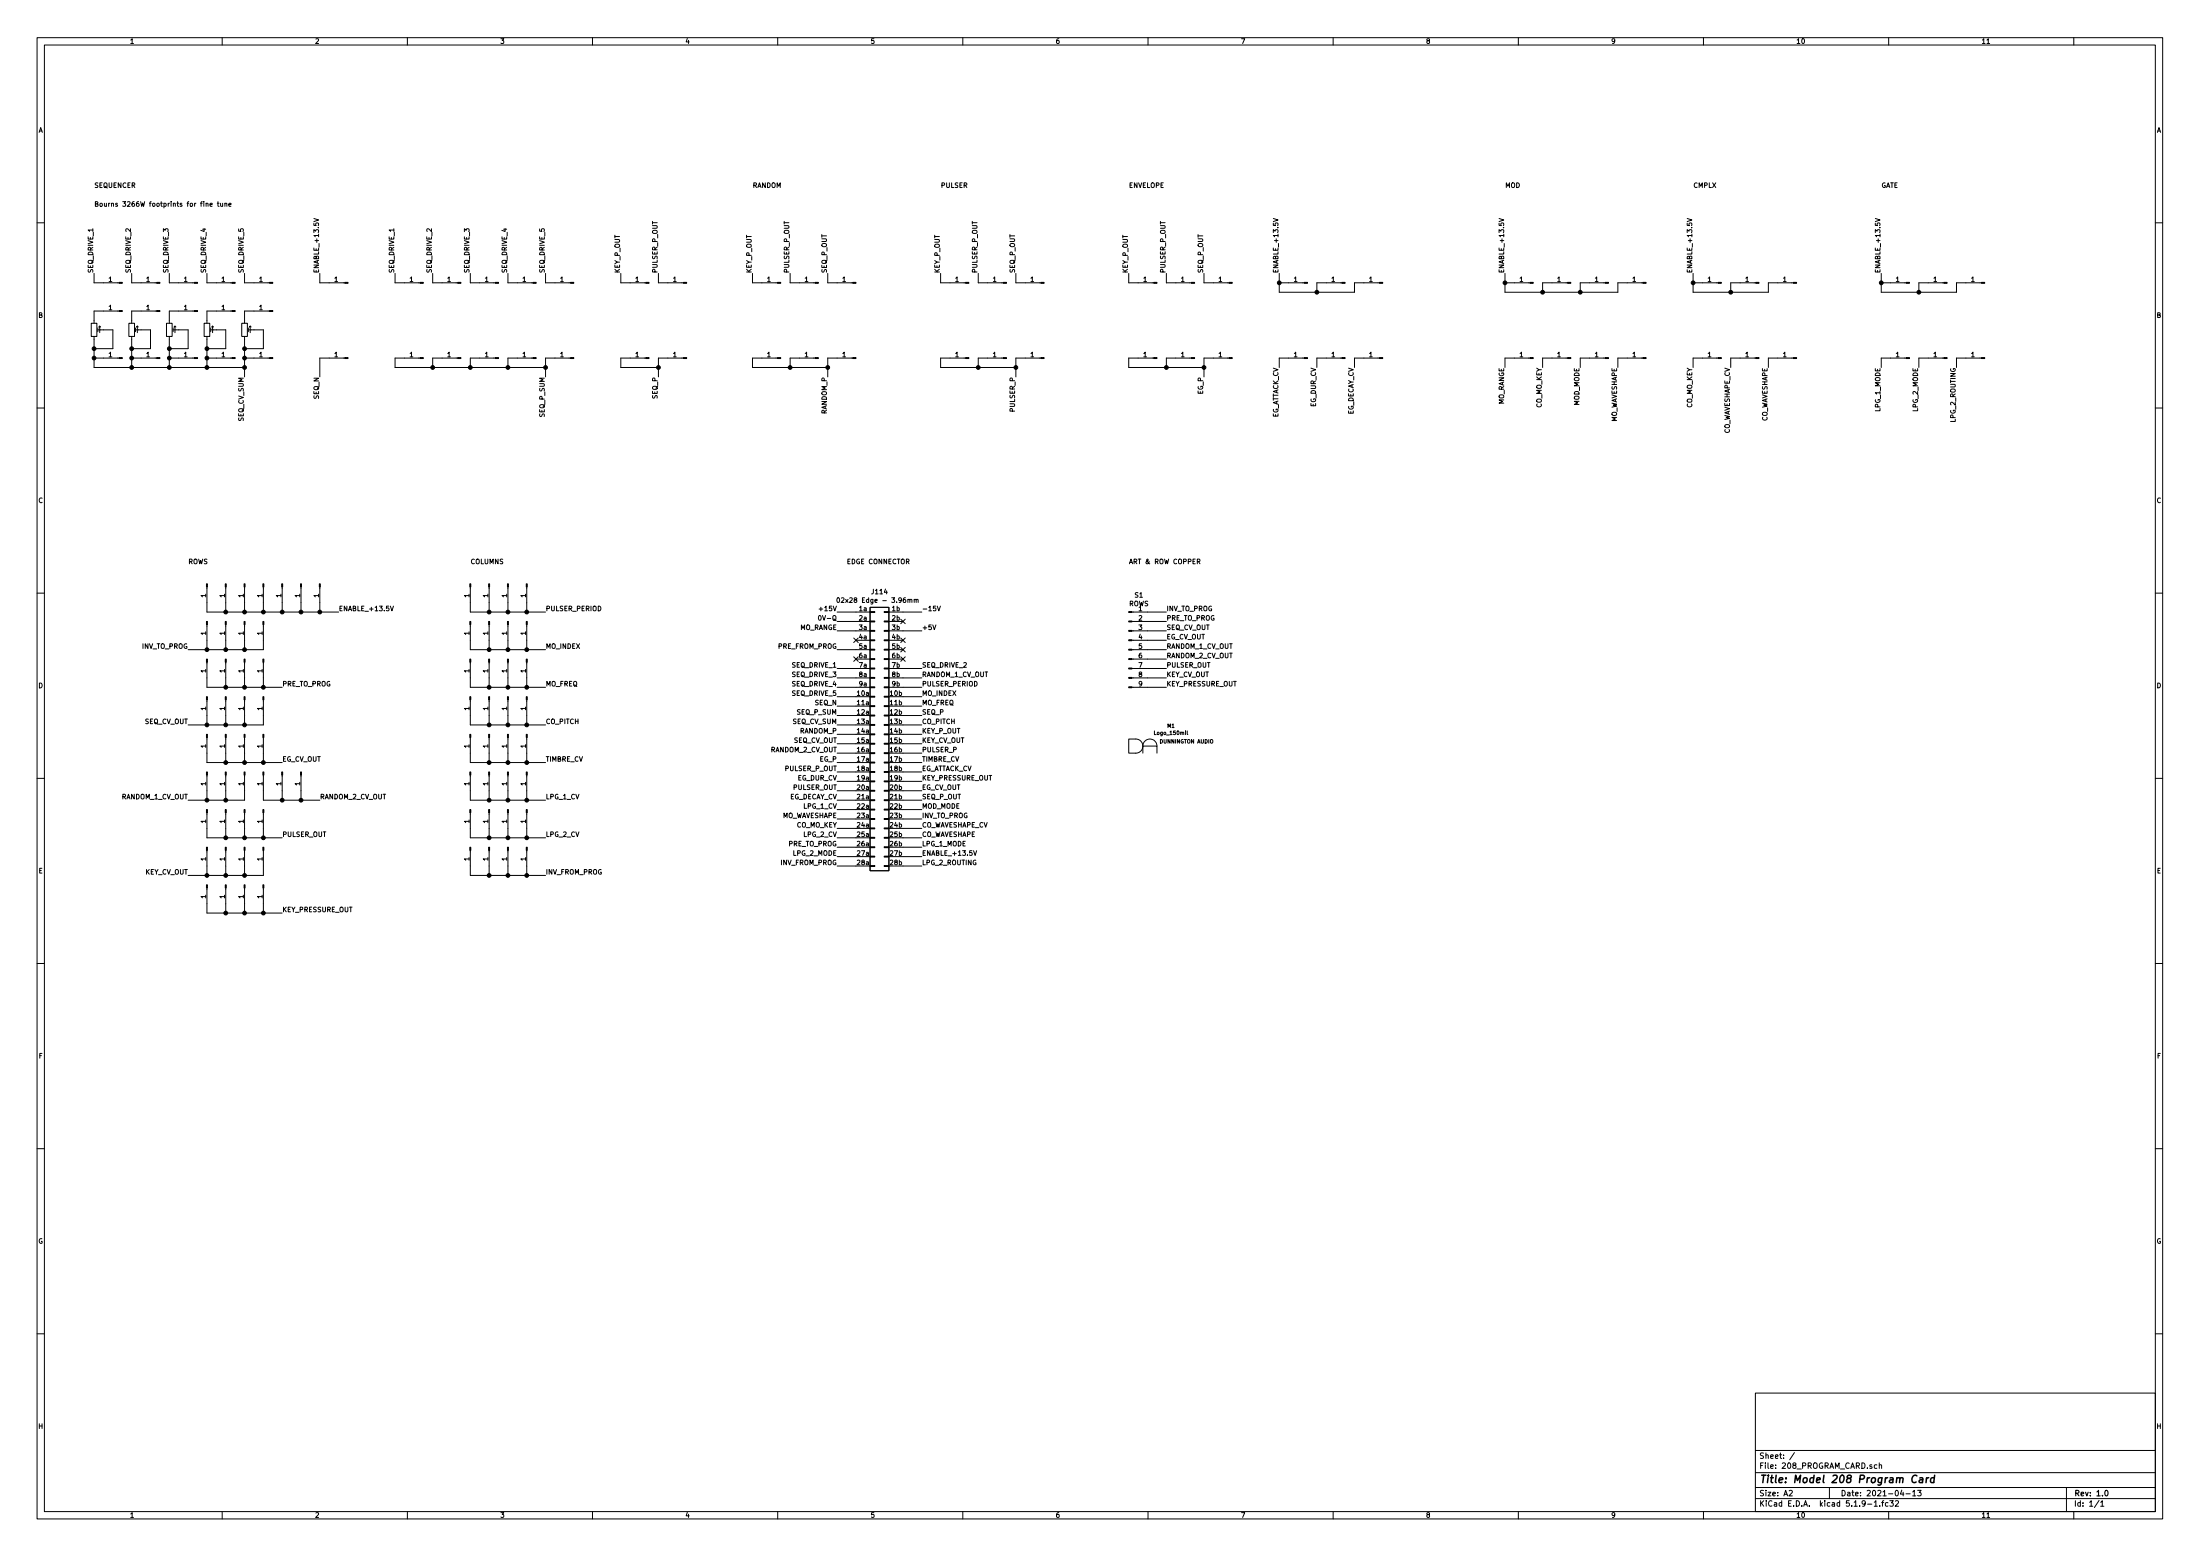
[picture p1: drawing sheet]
<svg xmlns="http://www.w3.org/2000/svg" width="594mm" height="420mm" viewBox="0 0 594 420" stroke-linecap="round" stroke-linejoin="round" font-family="sans-serif">
<g fill="none" stroke="#000" stroke-width=".27">
<path d="M10 10.2h574v400h-574zM12 12.2h570v396h-570zM60 10.2v2M110 10.2v2M160 10.2v2M210 10.2v2M260 10.2v2M310 10.2v2M360 10.2v2M410 10.2v2M460 10.2v2M510 10.2v2"/>
<path d="M536.5 11.8h.8M560 10.2v2M55.7 55l.4-.1 .1 .8M55.7 54.9v.8M56.7 55.3l.6-.1v-.3l-.6 .2 .1 .6h.5M58.7 54.9h.5M58.9 54.4v1.1l.3 .2M59.6 54.9v.8l.5-.1M60.1 54.9v.8M60.7 55l.5-.1 .1 .8M60.7 54.9v.8M61.8 55.3l.6-.1v-.3l-.6 .2 .1 .6h.5"/>
<path d="M84.8 59l1.2 .4-1.2 .4M343.8 59l1.3 .4-1.3 .4M404.8 59l1.3 .4-1.3 .4M455.6 59l1.3 .4-1.3 .4M506.4 59l1.3 .4-1.3 .4M10 60.2h2M25.4 73.8v2.6h6.8M35.6 73.8v2.6h6.7M45.7 73.8v2.6h6.8M55.9 73.8v2.6h6.7M66 73.8v2.6h6.8M86.4 73.8v2.6h6.7"/>
<path d="M106.7 73.8v2.6h6.7M116.8 73.8v2.6h6.8M127 73.8v2.6h6.8M137.2 73.8v2.6h6.7M147.3 73.8v2.6h6.8M167.6 73.8v2.6h6.8M177.8 73.8v2.6h6.8M203.2 73.8v2.6h6.8M213.4 73.8v2.6h6.7M223.5 73.8v2.6h6.8M254 73.8v2.6h6.8M264.2 73.8v2.6h6.7"/>
<path d="M274.3 73.8v2.6h6.8M304.8 73.8v2.6h6.8M315 73.8v2.6h6.7M325.1 73.8v2.6h6.8M345.4 76.4h6.8M345.4 73.8v5.1h20.4v-2.5h6.7M362.4 76.4h-6.8v2.5M406.4 76.4h6.8M406.4 73.8v5.1h30.5v-2.5h6.7M423.3 76.4h-6.7v2.5M433.5 76.4h-6.8v2.5M457.2 76.4h6.8"/>
<path d="M457.2 73.8v5.1h20.3v-2.5h6.8M474.1 76.4h-6.7v2.5M508 76.4h6.8M508 73.8v5.1h20.3v-2.5h6.8M524.9 76.4h-6.7v2.5M582 60.2h2M24.6 87.3h1.6v3.5h-1.6zM25.4 96.7h6.8M25.4 90.8v8.4h40.6M26.4 89.1h4.1v5h-5.1M26.4 88.6v1M26.7 88.3l.2-.2v1.7"/>
<path d="M26.9 88.1l.3 .2M32.2 84h-6.8v3.3M34.8 87.3h1.5v3.5h-1.5zM35.6 96.7h6.7M35.6 90.8v8.4M36.6 89.1h4v5h-5M36.6 88.6v1M36.8 88.3l.3-.2v1.7M37.1 88.1l.2 .2M42.3 84h-6.7v3.3M45 87.3h1.5v3.5h-1.5zM45.7 96.7h6.8"/>
<path d="M45.7 90.8v8.4M46.7 89.1h4.1v5h-5.1M46.7 88.6v1M47 88.3l.2-.2v1.7M47.2 88.1l.3 .2M52.5 84h-6.8v3.3M55.1 87.3h1.5v3.5h-1.5zM55.9 96.7h6.7M55.9 90.8v8.4M56.9 89.1h4.1v5h-5.1M56.9 88.6v1M57.1 88.3l.3-.2v1.7"/>
<path d="M57.4 88.1l.3 .2M62.6 84h-6.7v3.3M65.3 87.3h1.5v3.5h-1.5zM66 96.7h6.8M66 90.8v11M67.1 89.1h4v5h-5.1M67.1 88.6v1M67.3 88.3l.3-.2v1.7M67.6 88.1l.2 .2M72.8 84h-6.8v3.3M93.1 96.7h-6.7v5.1M113.4 96.7h-6.7v2.5h40.6"/>
<path d="M123.6 96.7h-6.8v2.5M133.8 96.7h-6.8v2.5M143.9 96.7h-6.7v2.5M154.1 96.7h-6.8v5.1M174.4 96.7h-6.8v2.5h10.2M184.6 96.7h-6.8v5.1M210 96.7h-6.8v2.5h20.3M220.1 96.7h-6.7v2.5M230.3 96.7h-6.8v5.1M260.8 96.7h-6.8v2.5h20.3M270.9 96.7h-6.7v2.5M281.1 96.7h-6.8v5.1"/>
<path d="M311.6 96.7h-6.8v2.5h20.3M321.7 96.7h-6.7v2.5M331.9 96.7h-6.8v5.1M352.2 96.7h-6.8v2.5M362.4 96.7h-6.8v2.5M372.5 96.7h-6.7v2.5M413.2 96.7h-6.8v2.5M423.3 96.7h-6.7v2.5M433.5 96.7h-6.8v2.5M443.6 96.7h-6.7v2.5M464 96.7h-6.8v2.5M474.1 96.7h-6.7v2.5"/>
<path d="M484.3 96.7h-6.8v2.5M514.8 96.7h-6.8v2.5M524.9 96.7h-6.7v2.5M535.1 96.7h-6.8v2.5M10 110.2h2M582 110.2h2M55.9 158.5v6.8h35.5M61 158.5v6.8M66 158.5v6.8M71.1 158.5v6.8M76.2 158.5v6.8M81.3 158.5v6.8"/>
<path d="M86.4 158.5v6.8M127 158.5v6.8h20.3M132.1 158.5v6.8M137.2 158.5v6.8M142.2 158.5v6.8M323.3 151.6h.6l.1-.5-.7-.1v1.2M323.6 151.6l.4 .6M10 160.2h2M55.9 168.7v6.7M55.9 178.8v6.8h20.3M61 168.7v6.7M61 178.8v6.8"/>
<path d="M66 168.7v6.7M66 178.8v6.8M71.1 168.7v6.7h-20.3M71.1 178.8v6.8M105.4 163.7l.4 1.2 .4-1.2M127 168.7v6.7h20.3M127 178.8v6.8h20.3M132.1 168.7v6.7M132.1 178.8v6.8M137.2 168.7v6.7M137.2 178.8v6.8M142.2 168.7v6.7"/>
<path d="M142.2 178.8v6.8M221.1 166.3l.2-.1a.62 .62 0 0 1 .5 .7 .62 .62 0 0 1-.6 .5l-.2-.4zM221.2 164.5h1M226.1 165.3h8.8M226.1 167.8h8.8M226.1 170.3h8.8M226.1 175.4h8.8M226.1 161.5l.2-.1a.62 .62 0 0 1 .4 .7 .62 .62 0 0 1-.5 .5l-.2-.4zM227.2 161.5l.5-.1 .2 .4-.8 .9h.8M230.5 177.4l1.2 1.2M230.5 172.3l1.2 1.2M231.1 172.9h3.8"/>
<path d="M231.1 178h3.8M231.7 177.4l-1.2 1.2M231.7 172.3l-1.2 1.2M234.9 164h5.1v71.1h-5.1zM234.9 172.8h1.3v.2h-1.3zM234.9 170.2h1.3v.3h-1.3zM234.9 167.7h1.3v.2h-1.3zM234.9 165.1h1.3v.3h-1.3zM234.9 177.8h1.3v.3h-1.3zM234.9 175.3h1.3v.3h-1.3zM238.8 172.8h1.2v.2h-1.2zM238.8 170.2h1.2v.3h-1.2z"/>
<path d="M238.8 167.7h1.2v.2h-1.2zM238.8 165.1h1.2v.3h-1.2zM238.8 177.8h1.2v.3h-1.2zM238.8 175.3h1.2v.3h-1.2zM240 165.3h8.9M240 167.8h3.8M240 170.3h8.9M240 172.9h3.8M240 175.4h3.8M240 178h3.8M243.2 177.4l1.2 1.2M243.2 174.8l1.2 1.2"/>
<path d="M243.2 172.3l1.2 1.2M243.2 167.2l1.2 1.2M244.4 177.4l-1.2 1.2M244.4 174.8l-1.2 1.2M244.4 172.3l-1.2 1.2M244.4 167.2l-1.2 1.2M245.7 162l.5-.1 .1 .8M246.9 162l.4-.1 .1 .8M246.9 161.8v.9M247.4 162l.5-.1v.8M251.9 168.7l.4 1.3 .4-1.3M253.1 163.7l.4 1.2 .4-1.2"/>
<path d="M305.7 165.3h9.3M305.7 167.8h9.3M305.7 170.3h9.3M305.7 172.9h9.3M305.7 175.4h9.3M305.7 178h9.3M582 160.2h2M55.9 189v6.7M55.9 199.2v6.7h20.3M61 189v6.7M61 199.2v6.7M66 189v6.7"/>
<path d="M66 199.2v6.7M71.1 189v6.7h-20.3M71.1 199.2v6.7M127 189v6.7h20.3M127 199.2v6.7h20.3M132.1 189v6.7M132.1 199.2v6.7M137.2 189v6.7M137.2 199.2v6.7M142.2 189v6.7M142.2 199.2v6.7M226.1 188.1h8.8"/>
<path d="M226.1 190.7h8.8M226.1 193.2h8.8M226.1 195.7h8.8M226.1 198.3h8.8M226.1 180.5h8.8M226.1 183h8.8M226.1 185.6h8.8M234.9 195.6h1.3v.3h-1.3zM234.9 193.1h1.3v.2h-1.3zM234.9 190.5h1.3v.3h-1.3zM234.9 188h1.3v.3h-1.3zM234.9 198.2h1.3v.2h-1.3z"/>
<path d="M234.9 185.5h1.3v.2h-1.3zM234.9 182.9h1.3v.3h-1.3zM234.9 180.4h1.3v.2h-1.3zM238.8 195.6h1.2v.3h-1.2zM238.8 193.1h1.2v.2h-1.2zM238.8 190.5h1.2v.3h-1.2zM238.8 188h1.2v.3h-1.2zM238.8 198.2h1.2v.2h-1.2zM238.8 185.5h1.2v.2h-1.2zM238.8 182.9h1.2v.3h-1.2zM238.8 180.4h1.2v.2h-1.2zM240 188.1h8.9"/>
<path d="M240 190.7h8.9M240 193.2h8.9M240 195.7h8.9M240 198.3h8.9M240 180.5h8.9M240 183h8.9M240 185.6h8.9M304.8 199.6h1.9a1.9 1.9 0 0 1 1.9 1.9 1.9 1.9 0 0 1-1.9 1.9h-1.9zM305.7 180.5h9.3M305.7 183h9.3M305.7 185.6h9.3M320.6 197.4l.2 1"/>
<path d="M10 210.2h2M55.9 209.3v6.8M55.9 219.5v6.7h20.3M61 209.3v6.8M61 219.5v6.7M66 209.3v6.8h-15.2M66 219.5v6.7M71.1 209.3v6.8h15.3M71.1 219.5v6.7M76.2 209.3v6.8M81.3 209.3v6.8M127 209.3v6.8h20.3"/>
<path d="M127 219.5v6.7h20.3M132.1 209.3v6.8M132.1 219.5v6.7M137.2 209.3v6.8M137.2 219.5v6.7M142.2 209.3v6.8M142.2 219.5v6.7M226.1 200.8h8.8M226.1 203.4h8.8M226.1 205.9h8.8M226.1 208.4h8.8M226.1 211h8.8"/>
<path d="M226.1 213.5h8.8M226.1 216.1h8.8M226.1 218.6h8.8M234.9 203.2h1.3v.3h-1.3zM234.9 205.8h1.3v.2h-1.3zM234.9 208.3h1.3v.3h-1.3zM234.9 210.9h1.3v.2h-1.3zM234.9 213.4h1.3v.3h-1.3zM234.9 215.9h1.3v.3h-1.3zM234.9 218.5h1.3v.2h-1.3zM234.9 200.7h1.3v.3h-1.3zM238.8 203.2h1.2v.3h-1.2z"/>
<path d="M238.8 205.8h1.2v.2h-1.2zM238.8 208.3h1.2v.3h-1.2zM238.8 210.9h1.2v.2h-1.2zM238.8 213.4h1.2v.3h-1.2zM238.8 215.9h1.2v.3h-1.2zM238.8 218.5h1.2v.2h-1.2zM238.8 200.7h1.2v.3h-1.2zM240 200.8h8.9M240 203.4h8.9M240 205.9h8.9M240 208.4h8.9M240 211h8.9"/>
<path d="M240 213.5h8.9M240 216.1h8.9M240 218.6h8.9M308.6 201.5a1.9 1.9 0 0 1 1.9-1.9 1.9 1.9 0 0 1 1.9 1.9M308.6 203.4v-1.9h3.8v1.9M582 210.2h2M55.9 229.6v6.8M55.9 239.8v6.7h20.3M61 229.6v6.8M61 239.8v6.7M66 229.6v6.8M66 239.8v6.7"/>
<path d="M71.1 229.6v6.8h-20.3M71.1 239.8v6.7M127 229.6v6.8h20.3M132.1 229.6v6.8M137.2 229.6v6.8M142.2 229.6v6.8M226.1 221.1h8.8M226.1 223.7h8.8M226.1 226.2h8.8M226.1 228.8h8.8M226.1 231.3h8.8M226.1 233.8h8.8"/>
<path d="M234.9 226.1h1.3v.3h-1.3zM234.9 228.6h1.3v.3h-1.3zM234.9 231.2h1.3v.2h-1.3zM234.9 233.7h1.3v.3h-1.3zM234.9 221h1.3v.3h-1.3zM234.9 223.6h1.3v.2h-1.3zM238.8 226.1h1.2v.3h-1.2zM238.8 228.6h1.2v.3h-1.2zM238.8 231.2h1.2v.2h-1.2zM238.8 233.7h1.2v.3h-1.2zM238.8 221h1.2v.3h-1.2zM238.8 223.6h1.2v.2h-1.2z"/>
<path d="M240 221.1h8.9M240 223.7h8.9M240 226.2h8.9M240 228.8h8.9M240 231.3h8.9M240 233.8h8.9M262.9 229.7l.4 1.3 .4-1.3M10 260.2h2M582 260.2h2M10 310.2h2M582 310.2h2M10 360.2h2"/>
<path d="M474 376.2h108v32h-108zM582 360.2h2M474 397.7h108M474 391.7h108M484.6 392.2l-1.3 2M506.8 395.6l-.4-.1-.3 .3 .1 .6h.6M507.5 395.6h.6v.9M507.5 395v1.5M60 408.2v2M110 408.2v2M160 408.2v2M210 408.2v2"/>
<path d="M260 408.2v2M310 408.2v2M360 408.2v2M410 408.2v2M460 408.2v2M474 404.7h108M474 401.7h108M483.1 402.6l.6-.2 .3 .5-.9 1h.9M494 401.7v3M506.1 405.7l.5-.5v1.5M506.1 406.7h.9M507.6 406.6v.1"/>
<path d="M508.1 405.7h.6M508.7 405.2l-.4 .3v1.2M509.8 405.8l-.4-.1-.3 .3 .1 .6h.6M510 408.2v2M510.3 405.2h1l-.6 .6 .5 .1v.7h-.9M511.8 405.4l.6-.2 .3 .5-.9 1h.9M513.6 402.4l-.4 1h.9M513.9 402.9v1M514.7 403.4h1.1M516.5 402.9l.4-.5v1.5M516.5 403.9h.8M517.8 402.4h1l-.5 .6 .4 .1v.7h-.9"/>
<path d="M536.5 409.7h.8M558 401.7v6.5M560 408.2v2M566.8 405.1l-1.2 2M567.3 405.7l.4-.5v1.5M567.3 406.7h.8"/>
</g>
<path d="M568.5 402.6l.2-.2a.8 .8 0 0 1 .6 .8 .8 .8 0 0 1-.6 .7l-.3-.5z" fill="none" stroke="#000" stroke-width=".3"/>
<path d="M517.6 398.5a.96 .96 0 0 0-1.3 .6 .96 .96 0 0 0 .7 1.2l.4-.1M518.4 399.1h.8l-.1 1.2M519.2 399.5l-.8 .2-.2 .4 .3 .2 .7-.1M520.2 399l-.1 1.3M520.8 399l-.4 .1-.2 .3M522.4 399.1h-.8l-.3 .9 .3 .3 .6-.1M522.4 398.3l-.2 2" fill="none" stroke="#000" stroke-width=".41"/>
<g fill="#000" stroke="#000" stroke-width=".27">
<path d="M32.2 76.2h.8v.3h-.8zM42.3 76.2h.9v.3h-.9zM52.5 76.2h.8v.3h-.8zM62.6 76.2h.9v.3h-.9zM72.8 76.2h.9v.3h-.9zM93.1 76.2h.9v.3h-.9zM113.4 76.2h.9v.3h-.9zM123.6 76.2h.9v.3h-.9zM133.8 76.2h.8v.3h-.8zM143.9 76.2h.9v.3h-.9zM154.1 76.2h.8v.3h-.8zM174.4 76.2h.9v.3h-.9z"/>
<path d="M184.6 76.2h.8v.3h-.8zM210 76.2h.8v.3h-.8zM220.1 76.2h.9v.3h-.9zM230.3 76.2h.8v.3h-.8zM260.8 76.2h.8v.3h-.8zM270.9 76.2h.9v.3h-.9zM281.1 76.2h.8v.3h-.8zM311.6 76.2h.8v.3h-.8zM321.7 76.2h.9v.3h-.9zM331.9 76.2h.8v.3h-.8zM352.2 76.2h.9v.3h-.9zM362.4 76.2h.8v.3h-.8z"/>
<path d="M372.5 76.2h.9v.3h-.9zM413.2 76.2h.8v.3h-.8zM423.3 76.2h.9v.3h-.9zM433.5 76.2h.8v.3h-.8zM443.6 76.2h.9v.3h-.9zM464 76.2h.8v.3h-.8zM474.1 76.2h.9v.3h-.9zM484.3 76.2h.8v.3h-.8zM514.8 76.2h.8v.3h-.8zM524.9 76.2h.9v.3h-.9zM535.1 76.2h.8v.3h-.8zM32.2 96.6h.8v.2h-.8z"/>
<path d="M32.2 83.9h.8v.2h-.8zM42.3 96.6h.9v.2h-.9zM42.3 83.9h.9v.2h-.9zM52.5 96.6h.8v.2h-.8zM52.5 83.9h.8v.2h-.8zM62.6 96.6h.9v.2h-.9zM62.6 83.9h.9v.2h-.9zM72.8 96.6h.9v.2h-.9zM72.8 83.9h.9v.2h-.9zM93.1 96.6h.9v.2h-.9zM113.4 96.6h.9v.2h-.9zM123.6 96.6h.9v.2h-.9z"/>
<path d="M133.8 96.6h.8v.2h-.8zM143.9 96.6h.9v.2h-.9zM154.1 96.6h.8v.2h-.8zM174.4 96.6h.9v.2h-.9zM184.6 96.6h.8v.2h-.8zM210 96.6h.8v.2h-.8zM220.1 96.6h.9v.2h-.9zM230.3 96.6h.8v.2h-.8zM260.8 96.6h.8v.2h-.8zM270.9 96.6h.9v.2h-.9zM281.1 96.6h.8v.2h-.8zM311.6 96.6h.8v.2h-.8z"/>
<path d="M321.7 96.6h.9v.2h-.9zM331.9 96.6h.8v.2h-.8zM352.2 96.6h.9v.2h-.9zM362.4 96.6h.8v.2h-.8zM372.5 96.6h.9v.2h-.9zM413.2 96.6h.8v.2h-.8zM423.3 96.6h.9v.2h-.9zM433.5 96.6h.8v.2h-.8zM443.6 96.6h.9v.2h-.9zM464 96.6h.8v.2h-.8zM474.1 96.6h.9v.2h-.9zM484.3 96.6h.8v.2h-.8z"/>
<path d="M514.8 96.6h.8v.2h-.8zM524.9 96.6h.9v.2h-.9zM535.1 96.6h.8v.2h-.8zM55.8 157.6h.2v.9h-.2zM60.8 157.6h.3v.9h-.3zM65.9 157.6h.3v.9h-.3zM71 157.6h.2v.9h-.2zM76.1 157.6h.2v.9h-.2zM81.2 157.6h.2v.9h-.2zM86.2 157.6h.3v.9h-.3zM126.9 157.6h.2v.9h-.2zM132 157.6h.2v.9h-.2z"/>
<path d="M137 157.6h.3v.9h-.3zM142.1 157.6h.3v.9h-.3zM55.8 167.8h.2v.9h-.2zM55.8 178h.2v.8h-.2zM60.8 167.8h.3v.9h-.3zM60.8 178h.3v.8h-.3zM65.9 167.8h.3v.9h-.3zM65.9 178h.3v.8h-.3zM71 178h.2v.8h-.2zM71 167.8h.2v.9h-.2zM126.9 178h.2v.8h-.2zM126.9 167.8h.2v.9h-.2z"/>
<path d="M132 167.8h.2v.9h-.2zM132 178h.2v.8h-.2zM137 167.8h.3v.9h-.3zM137 178h.3v.8h-.3zM142.1 167.8h.3v.9h-.3zM142.1 178h.3v.8h-.3zM304.8 177.8h.9v.3h-.9zM304.8 175.3h.9v.3h-.9zM304.8 172.8h.9v.2h-.9zM304.8 170.2h.9v.3h-.9zM304.8 167.7h.9v.2h-.9zM304.8 165.1h.9v.3h-.9z"/>
<path d="M55.8 188.1h.2v.9h-.2zM55.8 198.3h.2v.9h-.2zM60.8 188.1h.3v.9h-.3zM60.8 198.3h.3v.9h-.3zM65.9 188.1h.3v.9h-.3zM65.9 198.3h.3v.9h-.3zM71 188.1h.2v.9h-.2zM71 198.3h.2v.9h-.2zM126.9 188.1h.2v.9h-.2zM126.9 198.3h.2v.9h-.2zM132 188.1h.2v.9h-.2zM132 198.3h.2v.9h-.2z"/>
<path d="M137 188.1h.3v.9h-.3zM137 198.3h.3v.9h-.3zM142.1 198.3h.3v.9h-.3zM142.1 188.1h.3v.9h-.3zM304.8 185.5h.9v.2h-.9zM304.8 182.9h.9v.3h-.9zM304.8 180.4h.9v.2h-.9zM55.8 208.4h.2v.9h-.2zM55.8 218.6h.2v.9h-.2zM60.8 208.4h.3v.9h-.3zM60.8 218.6h.3v.9h-.3zM65.9 218.6h.3v.9h-.3z"/>
<path d="M65.9 208.4h.3v.9h-.3zM71 218.6h.2v.9h-.2zM71 208.4h.2v.9h-.2zM76.1 208.4h.2v.9h-.2zM81.2 208.4h.2v.9h-.2zM126.9 218.6h.2v.9h-.2zM126.9 208.4h.2v.9h-.2zM132 208.4h.2v.9h-.2zM132 218.6h.2v.9h-.2zM137 208.4h.3v.9h-.3zM137 218.6h.3v.9h-.3zM142.1 208.4h.3v.9h-.3z"/>
<path d="M142.1 218.6h.3v.9h-.3zM55.8 238.9h.2v.9h-.2zM55.8 228.8h.2v.8h-.2zM60.8 238.9h.3v.9h-.3zM60.8 228.8h.3v.8h-.3zM65.9 238.9h.3v.9h-.3zM65.9 228.8h.3v.8h-.3zM71 238.9h.2v.9h-.2zM71 228.8h.2v.8h-.2zM126.9 228.8h.2v.8h-.2zM132 228.8h.2v.8h-.2zM137 228.8h.3v.8h-.3z"/>
<path d="M142.1 228.8h.3v.8h-.3z"/>
<circle cx="345.4" cy="76.4" r=".51"/>
<circle cx="355.6" cy="78.9" r=".51"/>
<circle cx="406.4" cy="76.4" r=".51"/>
<circle cx="416.6" cy="78.9" r=".51"/>
<circle cx="426.7" cy="78.9" r=".51"/>
<circle cx="457.2" cy="76.4" r=".51"/>
<circle cx="467.4" cy="78.9" r=".51"/>
<circle cx="508" cy="76.4" r=".51"/>
<circle cx="518.2" cy="78.9" r=".51"/>
<circle cx="25.4" cy="96.7" r=".51"/>
<circle cx="25.4" cy="94.1" r=".51"/>
<circle cx="35.6" cy="94.1" r=".51"/>
<circle cx="35.6" cy="96.7" r=".51"/>
<circle cx="35.6" cy="99.2" r=".51"/>
<circle cx="45.7" cy="96.7" r=".51"/>
<circle cx="45.7" cy="94.1" r=".51"/>
<circle cx="45.7" cy="99.2" r=".51"/>
<circle cx="55.9" cy="96.7" r=".51"/>
<circle cx="55.9" cy="94.1" r=".51"/>
<circle cx="55.9" cy="99.2" r=".51"/>
<circle cx="66" cy="96.7" r=".51"/>
<circle cx="66" cy="94.1" r=".51"/>
<circle cx="66" cy="99.2" r=".51"/>
<circle cx="116.8" cy="99.2" r=".51"/>
<circle cx="127" cy="99.2" r=".51"/>
<circle cx="137.2" cy="99.2" r=".51"/>
<circle cx="147.3" cy="99.2" r=".51"/>
<circle cx="177.8" cy="99.2" r=".51"/>
<circle cx="213.4" cy="99.2" r=".51"/>
<circle cx="223.5" cy="99.2" r=".51"/>
<circle cx="264.2" cy="99.2" r=".51"/>
<circle cx="274.3" cy="99.2" r=".51"/>
<circle cx="315" cy="99.2" r=".51"/>
<circle cx="325.1" cy="99.2" r=".51"/>
<circle cx="55.9" cy="175.4" r=".51"/>
<circle cx="61" cy="165.3" r=".51"/>
<circle cx="61" cy="175.4" r=".51"/>
<circle cx="66" cy="165.3" r=".51"/>
<circle cx="66" cy="175.4" r=".51"/>
<circle cx="71.1" cy="165.3" r=".51"/>
<circle cx="76.2" cy="165.3" r=".51"/>
<circle cx="81.3" cy="165.3" r=".51"/>
<circle cx="86.4" cy="165.3" r=".51"/>
<circle cx="132.1" cy="165.3" r=".51"/>
<circle cx="132.1" cy="175.4" r=".51"/>
<circle cx="137.2" cy="165.3" r=".51"/>
<circle cx="137.2" cy="175.4" r=".51"/>
<circle cx="142.2" cy="165.3" r=".51"/>
<circle cx="142.2" cy="175.4" r=".51"/>
<circle cx="55.9" cy="195.7" r=".51"/>
<circle cx="61" cy="195.7" r=".51"/>
<circle cx="61" cy="185.6" r=".51"/>
<circle cx="66" cy="195.7" r=".51"/>
<circle cx="66" cy="185.6" r=".51"/>
<circle cx="71.1" cy="185.6" r=".51"/>
<circle cx="132.1" cy="195.7" r=".51"/>
<circle cx="132.1" cy="185.6" r=".51"/>
<circle cx="137.2" cy="195.7" r=".51"/>
<circle cx="137.2" cy="185.6" r=".51"/>
<circle cx="142.2" cy="195.7" r=".51"/>
<circle cx="142.2" cy="185.6" r=".51"/>
<circle cx="55.9" cy="216.1" r=".51"/>
<circle cx="61" cy="205.9" r=".51"/>
<circle cx="61" cy="216.1" r=".51"/>
<circle cx="66" cy="205.9" r=".51"/>
<circle cx="71.1" cy="205.9" r=".51"/>
<circle cx="76.2" cy="216.1" r=".51"/>
<circle cx="81.3" cy="216.1" r=".51"/>
<circle cx="132.1" cy="216.1" r=".51"/>
<circle cx="132.1" cy="205.9" r=".51"/>
<circle cx="137.2" cy="205.9" r=".51"/>
<circle cx="137.2" cy="216.1" r=".51"/>
<circle cx="142.2" cy="216.1" r=".51"/>
<circle cx="142.2" cy="205.9" r=".51"/>
<circle cx="55.9" cy="236.4" r=".51"/>
<circle cx="61" cy="236.4" r=".51"/>
<circle cx="61" cy="226.2" r=".51"/>
<circle cx="66" cy="236.4" r=".51"/>
<circle cx="66" cy="226.2" r=".51"/>
<circle cx="71.1" cy="226.2" r=".51"/>
<circle cx="132.1" cy="226.2" r=".51"/>
<circle cx="132.1" cy="236.4" r=".51"/>
<circle cx="137.2" cy="236.4" r=".51"/>
<circle cx="137.2" cy="226.2" r=".51"/>
<circle cx="142.2" cy="226.2" r=".51"/>
<circle cx="142.2" cy="236.4" r=".51"/>
<circle cx="61" cy="246.5" r=".51"/>
<circle cx="66" cy="246.5" r=".51"/>
<circle cx="71.1" cy="246.5" r=".51"/>
</g>
<text font-size="2.8" x="475" y="400.4">Title: Model 208 Program Card</text>
<g font-size="2.1">
<text x="475" y="393.9">Sheet: /</text>
<text x="475" y="396.6">File: 208_PROGRAM_CARD.sch</text>
<text x="475" y="406.8">KiCad E.D.A. kicad 5.1.9-1.fc32</text>
<text x="475" y="404">Size: A2</text>
<text x="497" y="404">Date: 2021-04-13</text>
<text x="560" y="404">Rev: 1.0</text>
<text x="560" y="406.8">Id: 1/1</text>
</g>
<g font-size="1.8">
<text x="35" y="11.8">1</text>
<text x="85" y="11.8">2</text>
<text x="135" y="11.8">3</text>
<text x="185" y="11.8">4</text>
<text x="235" y="11.8">5</text>
<text x="285" y="11.8">6</text>
<text x="335" y="11.8">7</text>
<text x="385" y="11.8">8</text>
<text x="435" y="11.8">9</text>
<text x="485" y="11.8">10</text>
<text x="535" y="11.8">11</text>
<text x="10.4" y="35.8">A</text>
<text x="582.4" y="35.8">A</text>
<text x="25.4" y="50.7">SEQUENCER</text>
<text x="203.2" y="50.7">RANDOM</text>
<text x="254" y="50.7">PULSER</text>
<text x="304.8" y="50.7">ENVELOPE</text>
<text x="406.4" y="50.7">MOD</text>
<text x="457.2" y="50.7">CMPLX</text>
<text x="508" y="50.7">GATE</text>
<text x="25.4" y="55.8">Bourns 3266W footprints for fine tune</text>
<text x="25.1" y="73.8" transform="rotate(-90 25.1 73.8)">SEQ_DRIVE_1</text>
<text x="29.4" y="76.1">1</text>
<text x="35.3" y="73.8" transform="rotate(-90 35.3 73.8)">SEQ_DRIVE_2</text>
<text x="39.5" y="76.1">1</text>
<text x="45.5" y="73.8" transform="rotate(-90 45.5 73.8)">SEQ_DRIVE_3</text>
<text x="49.7" y="76.1">1</text>
<text x="55.6" y="73.8" transform="rotate(-90 55.6 73.8)">SEQ_DRIVE_4</text>
<text x="59.8" y="76.1">1</text>
<text x="65.8" y="73.8" transform="rotate(-90 65.8 73.8)">SEQ_DRIVE_5</text>
<text x="70" y="76.1">1</text>
<text x="86.1" y="73.8" transform="rotate(-90 86.1 73.8)">ENABLE_+13.5V</text>
<text x="90.3" y="76.1">1</text>
<text x="106.4" y="73.8" transform="rotate(-90 106.4 73.8)">SEQ_DRIVE_1</text>
<text x="110.6" y="76.1">1</text>
<text x="116.6" y="73.8" transform="rotate(-90 116.6 73.8)">SEQ_DRIVE_2</text>
<text x="120.8" y="76.1">1</text>
<text x="126.7" y="73.8" transform="rotate(-90 126.7 73.8)">SEQ_DRIVE_3</text>
<text x="131" y="76.1">1</text>
<text x="136.9" y="73.8" transform="rotate(-90 136.9 73.8)">SEQ_DRIVE_4</text>
<text x="141.1" y="76.1">1</text>
<text x="147.1" y="73.8" transform="rotate(-90 147.1 73.8)">SEQ_DRIVE_5</text>
<text x="151.3" y="76.1">1</text>
<text x="167.4" y="73.8" transform="rotate(-90 167.4 73.8)">KEY_P_OUT</text>
<text x="171.6" y="76.1">1</text>
<text x="177.5" y="73.8" transform="rotate(-90 177.5 73.8)">PULSER_P_OUT</text>
<text x="181.8" y="76.1">1</text>
<text x="202.9" y="73.8" transform="rotate(-90 202.9 73.8)">KEY_P_OUT</text>
<text x="207.2" y="76.1">1</text>
<text x="213.1" y="73.8" transform="rotate(-90 213.1 73.8)">PULSER_P_OUT</text>
<text x="217.3" y="76.1">1</text>
<text x="223.3" y="73.8" transform="rotate(-90 223.3 73.8)">SEQ_P_OUT</text>
<text x="227.5" y="76.1">1</text>
<text x="253.7" y="73.8" transform="rotate(-90 253.7 73.8)">KEY_P_OUT</text>
<text x="258" y="76.1">1</text>
<text x="263.9" y="73.8" transform="rotate(-90 263.9 73.8)">PULSER_P_OUT</text>
<text x="268.1" y="76.1">1</text>
<text x="274.1" y="73.8" transform="rotate(-90 274.1 73.8)">SEQ_P_OUT</text>
<text x="278.3" y="76.1">1</text>
<text x="304.5" y="73.8" transform="rotate(-90 304.5 73.8)">KEY_P_OUT</text>
<text x="308.8" y="76.1">1</text>
<text x="314.7" y="73.8" transform="rotate(-90 314.7 73.8)">PULSER_P_OUT</text>
<text x="318.9" y="76.1">1</text>
<text x="324.9" y="73.8" transform="rotate(-90 324.9 73.8)">SEQ_P_OUT</text>
<text x="329.1" y="76.1">1</text>
<text x="345.2" y="73.8" transform="rotate(-90 345.2 73.8)">ENABLE_+13.5V</text>
<text x="349.4" y="76.1">1</text>
<text x="359.6" y="76.1">1</text>
<text x="369.7" y="76.1">1</text>
<text x="406.1" y="73.8" transform="rotate(-90 406.1 73.8)">ENABLE_+13.5V</text>
<text x="410.4" y="76.1">1</text>
<text x="420.5" y="76.1">1</text>
<text x="430.7" y="76.1">1</text>
<text x="440.8" y="76.1">1</text>
<text x="456.9" y="73.8" transform="rotate(-90 456.9 73.8)">ENABLE_+13.5V</text>
<text x="461.2" y="76.1">1</text>
<text x="471.3" y="76.1">1</text>
<text x="481.5" y="76.1">1</text>
<text x="507.7" y="73.8" transform="rotate(-90 507.7 73.8)">ENABLE_+13.5V</text>
<text x="512" y="76.1">1</text>
<text x="522.1" y="76.1">1</text>
<text x="532.3" y="76.1">1</text>
<text x="29.4" y="83.7">1</text>
<text x="39.5" y="83.7">1</text>
<text x="49.7" y="83.7">1</text>
<text x="59.8" y="83.7">1</text>
<text x="70" y="83.7">1</text>
<text x="10.4" y="85.8">B</text>
<text x="582.4" y="85.8">B</text>
<text x="29.4" y="96.4">1</text>
<text x="39.5" y="96.4">1</text>
<text x="49.7" y="96.4">1</text>
<text x="59.8" y="96.4">1</text>
<text x="70" y="96.4">1</text>
<text x="90.3" y="96.4">1</text>
<text x="110.6" y="96.4">1</text>
<text x="120.8" y="96.4">1</text>
<text x="131" y="96.4">1</text>
<text x="141.1" y="96.4">1</text>
<text x="151.3" y="96.4">1</text>
<text x="171.6" y="96.4">1</text>
<text x="181.8" y="96.4">1</text>
<text x="207.2" y="96.4">1</text>
<text x="217.3" y="96.4">1</text>
<text x="227.5" y="96.4">1</text>
<text x="258" y="96.4">1</text>
<text x="268.1" y="96.4">1</text>
<text x="278.3" y="96.4">1</text>
<text x="308.8" y="96.4">1</text>
<text x="318.9" y="96.4">1</text>
<text x="329.1" y="96.4">1</text>
<text x="349.4" y="96.4">1</text>
<text x="359.6" y="96.4">1</text>
<text x="369.7" y="96.4">1</text>
<text x="410.4" y="96.4">1</text>
<text x="420.5" y="96.4">1</text>
<text x="430.7" y="96.4">1</text>
<text x="440.8" y="96.4">1</text>
<text x="461.2" y="96.4">1</text>
<text x="471.3" y="96.4">1</text>
<text x="481.5" y="96.4">1</text>
<text x="512" y="96.4">1</text>
<text x="522.1" y="96.4">1</text>
<text x="532.3" y="96.4">1</text>
<text x="86.1" y="107.8" transform="rotate(-90 86.1 107.8)">SEQ_N</text>
<text x="177.5" y="107.7" transform="rotate(-90 177.5 107.7)">SEQ_P</text>
<text x="324.9" y="106.5" transform="rotate(-90 324.9 106.5)">EG_P</text>
<text x="65.8" y="113.9" transform="rotate(-90 65.8 113.9)">SEQ_CV_SUM</text>
<text x="147.1" y="112.6" transform="rotate(-90 147.1 112.6)">SEQ_P_SUM</text>
<text x="223.3" y="111.9" transform="rotate(-90 223.3 111.9)">RANDOM_P</text>
<text x="274.1" y="111.1" transform="rotate(-90 274.1 111.1)">PULSER_P</text>
<text x="345.2" y="113.5" transform="rotate(-90 345.2 113.5)">EG_ATTACK_CV</text>
<text x="355.3" y="110" transform="rotate(-90 355.3 110)">EG_DUR_CV</text>
<text x="365.5" y="112.4" transform="rotate(-90 365.5 112.4)">EG_DECAY_CV</text>
<text x="406.1" y="109.4" transform="rotate(-90 406.1 109.4)">MO_RANGE</text>
<text x="416.3" y="110.3" transform="rotate(-90 416.3 110.3)">CO_MO_KEY</text>
<text x="426.5" y="109.6" transform="rotate(-90 426.5 109.6)">MOD_MODE</text>
<text x="456.9" y="110.3" transform="rotate(-90 456.9 110.3)">CO_MO_KEY</text>
<text x="507.7" y="111.1" transform="rotate(-90 507.7 111.1)">LPG_1_MODE</text>
<text x="517.9" y="111.1" transform="rotate(-90 517.9 111.1)">LPG_2_MODE</text>
<text x="528.1" y="114" transform="rotate(-90 528.1 114)">LPG_2_ROUTING</text>
<text x="436.6" y="114.5" transform="rotate(-90 436.6 114.5)">MO_WAVESHAPE</text>
<text x="467.1" y="117.7" transform="rotate(-90 467.1 117.7)">CO_WAVESHAPE_CV</text>
<text x="477.3" y="114.3" transform="rotate(-90 477.3 114.3)">CO_WAVESHAPE</text>
<text x="10.4" y="135.8">C</text>
<text x="582.4" y="135.8">C</text>
<text x="50.8" y="152.3">ROWS</text>
<text x="127" y="152.3">COLUMNS</text>
<text x="228.6" y="152.3">EDGE CONNECTOR</text>
<text x="304.8" y="152.3">ART &amp; ROW COPPER</text>
<text x="55.6" y="161.3" transform="rotate(-90 55.6 161.3)">1</text>
<text x="60.7" y="161.3" transform="rotate(-90 60.7 161.3)">1</text>
<text x="65.8" y="161.3" transform="rotate(-90 65.8 161.3)">1</text>
<text x="70.9" y="161.3" transform="rotate(-90 70.9 161.3)">1</text>
<text x="75.9" y="161.3" transform="rotate(-90 75.9 161.3)">1</text>
<text x="81" y="161.3" transform="rotate(-90 81 161.3)">1</text>
<text x="86.1" y="161.3" transform="rotate(-90 86.1 161.3)">1</text>
<text x="126.7" y="161.3" transform="rotate(-90 126.7 161.3)">1</text>
<text x="131.8" y="161.3" transform="rotate(-90 131.8 161.3)">1</text>
<text x="136.9" y="161.3" transform="rotate(-90 136.9 161.3)">1</text>
<text x="142" y="161.3" transform="rotate(-90 142 161.3)">1</text>
<text x="235.5" y="160.4">J114</text>
<text x="306.5" y="161.4">S1</text>
<text x="91.4" y="165">ENABLE_+13.5V</text>
<text x="147.3" y="165">PULSER_PERIOD</text>
<text x="221.9" y="165">+15V</text>
<text x="221.9" y="167.6">0V-Q</text>
<text x="228.3" y="162.8">02x28 Edge - 3.96mm</text>
<text x="232.1" y="165">1a</text>
<text x="232.1" y="167.6">2a</text>
<text x="240.9" y="165">1b</text>
<text x="240.9" y="167.6">2b</text>
<text x="248.9" y="165">-15V</text>
<text x="304.8" y="163.7">ROWS</text>
<text x="307.5" y="165">1</text>
<text x="307.5" y="167.6">2</text>
<text x="315" y="165">INV_TO_PROG</text>
<text x="315" y="167.6">PRE_TO_PROG</text>
<text x="55.6" y="171.5" transform="rotate(-90 55.6 171.5)">1</text>
<text x="60.7" y="171.5" transform="rotate(-90 60.7 171.5)">1</text>
<text x="65.8" y="171.5" transform="rotate(-90 65.8 171.5)">1</text>
<text x="70.9" y="171.5" transform="rotate(-90 70.9 171.5)">1</text>
<text x="126.7" y="171.5" transform="rotate(-90 126.7 171.5)">1</text>
<text x="131.8" y="171.5" transform="rotate(-90 131.8 171.5)">1</text>
<text x="136.9" y="171.5" transform="rotate(-90 136.9 171.5)">1</text>
<text x="142" y="171.5" transform="rotate(-90 142 171.5)">1</text>
<text x="215.8" y="170.1">MO_RANGE</text>
<text x="232.1" y="170.1">3a</text>
<text x="232.1" y="172.6">4a</text>
<text x="240.9" y="170.1">3b</text>
<text x="240.9" y="172.6">4b</text>
<text x="248.9" y="170.1">+5V</text>
<text x="307.5" y="170.1">3</text>
<text x="307.5" y="172.6">4</text>
<text x="315" y="172.6">EG_CV_OUT</text>
<text x="315" y="170.1">SEQ_CV_OUT</text>
<text x="38.2" y="175.2">INV_TO_PROG</text>
<text x="147.3" y="175.2">MO_INDEX</text>
<text x="210" y="175.2">PRE_FROM_PROG</text>
<text x="232.1" y="175.2">5a</text>
<text x="232.1" y="177.7">6a</text>
<text x="240.9" y="175.2">5b</text>
<text x="240.9" y="177.7">6b</text>
<text x="307.5" y="175.2">5</text>
<text x="307.5" y="177.7">6</text>
<text x="315" y="175.2">RANDOM_1_CV_OUT</text>
<text x="315" y="177.7">RANDOM_2_CV_OUT</text>
<text x="10.4" y="185.8">D</text>
<text x="55.6" y="181.6" transform="rotate(-90 55.6 181.6)">1</text>
<text x="60.7" y="181.6" transform="rotate(-90 60.7 181.6)">1</text>
<text x="65.8" y="181.6" transform="rotate(-90 65.8 181.6)">1</text>
<text x="70.9" y="181.6" transform="rotate(-90 70.9 181.6)">1</text>
<text x="76.2" y="185.3">PRE_TO_PROG</text>
<text x="126.7" y="181.6" transform="rotate(-90 126.7 181.6)">1</text>
<text x="131.8" y="181.6" transform="rotate(-90 131.8 181.6)">1</text>
<text x="136.9" y="181.6" transform="rotate(-90 136.9 181.6)">1</text>
<text x="142" y="181.6" transform="rotate(-90 142 181.6)">1</text>
<text x="147.3" y="185.3">MO_FREQ</text>
<text x="214" y="185.3">SEQ_DRIVE_4</text>
<text x="214" y="182.8">SEQ_DRIVE_3</text>
<text x="214" y="180.3">SEQ_DRIVE_1</text>
<text x="232.1" y="180.3">7a</text>
<text x="232.1" y="182.8">8a</text>
<text x="232.1" y="185.3">9a</text>
<text x="240.9" y="180.3">7b</text>
<text x="240.9" y="182.8">8b</text>
<text x="240.9" y="185.3">9b</text>
<text x="248.9" y="185.3">PULSER_PERIOD</text>
<text x="248.9" y="182.8">RANDOM_1_CV_OUT</text>
<text x="248.9" y="180.3">SEQ_DRIVE_2</text>
<text x="307.5" y="180.3">7</text>
<text x="307.5" y="182.8">8</text>
<text x="307.5" y="185.3">9</text>
<text x="315" y="180.3">PULSER_OUT</text>
<text x="315" y="182.8">KEY_CV_OUT</text>
<text x="315" y="185.3">KEY_PRESSURE_OUT</text>
<text x="582.4" y="185.8">D</text>
<text x="55.6" y="191.8" transform="rotate(-90 55.6 191.8)">1</text>
<text x="60.7" y="191.8" transform="rotate(-90 60.7 191.8)">1</text>
<text x="65.8" y="191.8" transform="rotate(-90 65.8 191.8)">1</text>
<text x="70.9" y="191.8" transform="rotate(-90 70.9 191.8)">1</text>
<text x="126.7" y="191.8" transform="rotate(-90 126.7 191.8)">1</text>
<text x="131.8" y="191.8" transform="rotate(-90 131.8 191.8)">1</text>
<text x="136.9" y="191.8" transform="rotate(-90 136.9 191.8)">1</text>
<text x="142" y="191.8" transform="rotate(-90 142 191.8)">1</text>
<text x="214" y="187.9">SEQ_DRIVE_5</text>
<text x="220.1" y="190.4">SEQ_N</text>
<text x="231.6" y="187.9">10a</text>
<text x="231.6" y="190.4">11a</text>
<text x="240.4" y="187.9">10b</text>
<text x="240.4" y="190.4">11b</text>
<text x="248.9" y="190.4">MO_FREQ</text>
<text x="248.9" y="187.9">MO_INDEX</text>
<text x="38.9" y="195.5">SEQ_CV_OUT</text>
<text x="147.3" y="195.5">CO_PITCH</text>
<text x="214" y="195.5">SEQ_CV_SUM</text>
<text x="215.2" y="193">SEQ_P_SUM</text>
<text x="231.6" y="193">12a</text>
<text x="231.6" y="195.5">13a</text>
<text x="240.4" y="193">12b</text>
<text x="240.4" y="195.5">13b</text>
<text x="248.9" y="195.5">CO_PITCH</text>
<text x="248.9" y="193">SEQ_P</text>
<text x="55.6" y="201.9" transform="rotate(-90 55.6 201.9)">1</text>
<text x="60.7" y="201.9" transform="rotate(-90 60.7 201.9)">1</text>
<text x="65.8" y="201.9" transform="rotate(-90 65.8 201.9)">1</text>
<text x="70.9" y="201.9" transform="rotate(-90 70.9 201.9)">1</text>
<text x="126.7" y="201.9" transform="rotate(-90 126.7 201.9)">1</text>
<text x="131.8" y="201.9" transform="rotate(-90 131.8 201.9)">1</text>
<text x="136.9" y="201.9" transform="rotate(-90 136.9 201.9)">1</text>
<text x="142" y="201.9" transform="rotate(-90 142 201.9)">1</text>
<text x="208" y="203.1">RANDOM_2_CV_OUT</text>
<text x="214.2" y="200.6">SEQ_CV_OUT</text>
<text x="216" y="198">RANDOM_P</text>
<text x="231.6" y="198">14a</text>
<text x="231.6" y="200.6">15a</text>
<text x="231.6" y="203.1">16a</text>
<text x="240.4" y="198">14b</text>
<text x="240.4" y="200.6">15b</text>
<text x="240.4" y="203.1">16b</text>
<text x="248.9" y="203.1">PULSER_P</text>
<text x="248.9" y="200.6">KEY_CV_OUT</text>
<text x="248.9" y="198">KEY_P_OUT</text>
<text x="76.2" y="205.7">EG_CV_OUT</text>
<text x="147.3" y="205.7">TIMBRE_CV</text>
<text x="212" y="208.2">PULSER_P_OUT</text>
<text x="221.3" y="205.7">EG_P</text>
<text x="231.6" y="205.7">17a</text>
<text x="231.6" y="208.2">18a</text>
<text x="240.4" y="205.7">17b</text>
<text x="240.4" y="208.2">18b</text>
<text x="248.9" y="208.2">EG_ATTACK_CV</text>
<text x="248.9" y="205.7">TIMBRE_CV</text>
<text x="32.7" y="215.8">RANDOM_1_CV_OUT</text>
<text x="55.6" y="212.1" transform="rotate(-90 55.6 212.1)">1</text>
<text x="60.7" y="212.1" transform="rotate(-90 60.7 212.1)">1</text>
<text x="65.8" y="212.1" transform="rotate(-90 65.8 212.1)">1</text>
<text x="70.9" y="212.1" transform="rotate(-90 70.9 212.1)">1</text>
<text x="75.9" y="212.1" transform="rotate(-90 75.9 212.1)">1</text>
<text x="81" y="212.1" transform="rotate(-90 81 212.1)">1</text>
<text x="86.4" y="215.8">RANDOM_2_CV_OUT</text>
<text x="126.7" y="212.1" transform="rotate(-90 126.7 212.1)">1</text>
<text x="131.8" y="212.1" transform="rotate(-90 131.8 212.1)">1</text>
<text x="136.9" y="212.1" transform="rotate(-90 136.9 212.1)">1</text>
<text x="142" y="212.1" transform="rotate(-90 142 212.1)">1</text>
<text x="147.3" y="215.8">LPG_1_CV</text>
<text x="212.9" y="215.8">EG_DECAY_CV</text>
<text x="214.2" y="213.3">PULSER_OUT</text>
<text x="215.2" y="210.7">EG_DUR_CV</text>
<text x="231.6" y="210.7">19a</text>
<text x="231.6" y="213.3">20a</text>
<text x="231.6" y="215.8">21a</text>
<text x="240.4" y="210.7">19b</text>
<text x="240.4" y="213.3">20b</text>
<text x="240.4" y="215.8">21b</text>
<text x="248.9" y="210.7">KEY_PRESSURE_OUT</text>
<text x="248.9" y="215.8">SEQ_P_OUT</text>
<text x="248.9" y="213.3">EG_CV_OUT</text>
<text x="210.8" y="220.9">MO_WAVESHAPE</text>
<text x="217" y="218.4">LPG_1_CV</text>
<text x="231.6" y="218.4">22a</text>
<text x="231.6" y="220.9">23a</text>
<text x="240.4" y="218.4">22b</text>
<text x="240.4" y="220.9">23b</text>
<text x="248.9" y="218.4">MOD_MODE</text>
<text x="248.9" y="220.9">INV_TO_PROG</text>
<text x="55.6" y="222.3" transform="rotate(-90 55.6 222.3)">1</text>
<text x="60.7" y="222.3" transform="rotate(-90 60.7 222.3)">1</text>
<text x="65.8" y="222.3" transform="rotate(-90 65.8 222.3)">1</text>
<text x="70.9" y="222.3" transform="rotate(-90 70.9 222.3)">1</text>
<text x="76.2" y="226">PULSER_OUT</text>
<text x="126.7" y="222.3" transform="rotate(-90 126.7 222.3)">1</text>
<text x="131.8" y="222.3" transform="rotate(-90 131.8 222.3)">1</text>
<text x="136.9" y="222.3" transform="rotate(-90 136.9 222.3)">1</text>
<text x="142" y="222.3" transform="rotate(-90 142 222.3)">1</text>
<text x="147.3" y="226">LPG_2_CV</text>
<text x="215" y="223.4">CO_MO_KEY</text>
<text x="217" y="226">LPG_2_CV</text>
<text x="231.6" y="223.4">24a</text>
<text x="231.6" y="226">25a</text>
<text x="240.4" y="223.4">24b</text>
<text x="240.4" y="226">25b</text>
<text x="248.9" y="226">CO_WAVESHAPE</text>
<text x="248.9" y="223.4">CO_WAVESHAPE_CV</text>
<text x="55.6" y="232.4" transform="rotate(-90 55.6 232.4)">1</text>
<text x="60.7" y="232.4" transform="rotate(-90 60.7 232.4)">1</text>
<text x="65.8" y="232.4" transform="rotate(-90 65.8 232.4)">1</text>
<text x="70.9" y="232.4" transform="rotate(-90 70.9 232.4)">1</text>
<text x="126.7" y="232.4" transform="rotate(-90 126.7 232.4)">1</text>
<text x="131.8" y="232.4" transform="rotate(-90 131.8 232.4)">1</text>
<text x="136.9" y="232.4" transform="rotate(-90 136.9 232.4)">1</text>
<text x="142" y="232.4" transform="rotate(-90 142 232.4)">1</text>
<text x="210.7" y="233.6">INV_FROM_PROG</text>
<text x="212.8" y="228.5">PRE_TO_PROG</text>
<text x="214.2" y="231.1">LPG_2_MODE</text>
<text x="231.6" y="228.5">26a</text>
<text x="231.6" y="231.1">27a</text>
<text x="231.6" y="233.6">28a</text>
<text x="240.4" y="228.5">26b</text>
<text x="240.4" y="231.1">27b</text>
<text x="240.4" y="233.6">28b</text>
<text x="248.9" y="233.6">LPG_2_ROUTING</text>
<text x="248.9" y="231.1">ENABLE_+13.5V</text>
<text x="248.9" y="228.5">LPG_1_MODE</text>
<text x="10.4" y="235.8">E</text>
<text x="39" y="236.1">KEY_CV_OUT</text>
<text x="147.3" y="236.1">INV_FROM_PROG</text>
<text x="582.4" y="235.8">E</text>
<text x="55.6" y="242.6" transform="rotate(-90 55.6 242.6)">1</text>
<text x="60.7" y="242.6" transform="rotate(-90 60.7 242.6)">1</text>
<text x="65.8" y="242.6" transform="rotate(-90 65.8 242.6)">1</text>
<text x="70.9" y="242.6" transform="rotate(-90 70.9 242.6)">1</text>
<text x="76.2" y="246.3">KEY_PRESSURE_OUT</text>
<text x="10.5" y="285.8">F</text>
<text x="582.5" y="285.8">F</text>
<text x="10.3" y="335.8">G</text>
<text x="582.3" y="335.8">G</text>
<text x="10.4" y="385.8">H</text>
<text x="582.4" y="385.8">H</text>
<text x="35" y="409.8">1</text>
<text x="85" y="409.8">2</text>
<text x="135" y="409.8">3</text>
<text x="185" y="409.8">4</text>
<text x="235" y="409.8">5</text>
<text x="285" y="409.8">6</text>
<text x="335" y="409.8">7</text>
<text x="385" y="409.8">8</text>
<text x="435" y="409.8">9</text>
<text x="485" y="409.8">10</text>
<text x="535" y="409.8">11</text>
</g>
<g font-size="1.4">
<text x="315.3" y="196.5">M1</text>
<text x="312" y="198.4">Logo_150mil</text>
<text x="313.3" y="200.7">DUNNINGTON AUDIO</text>
</g>
</svg>
